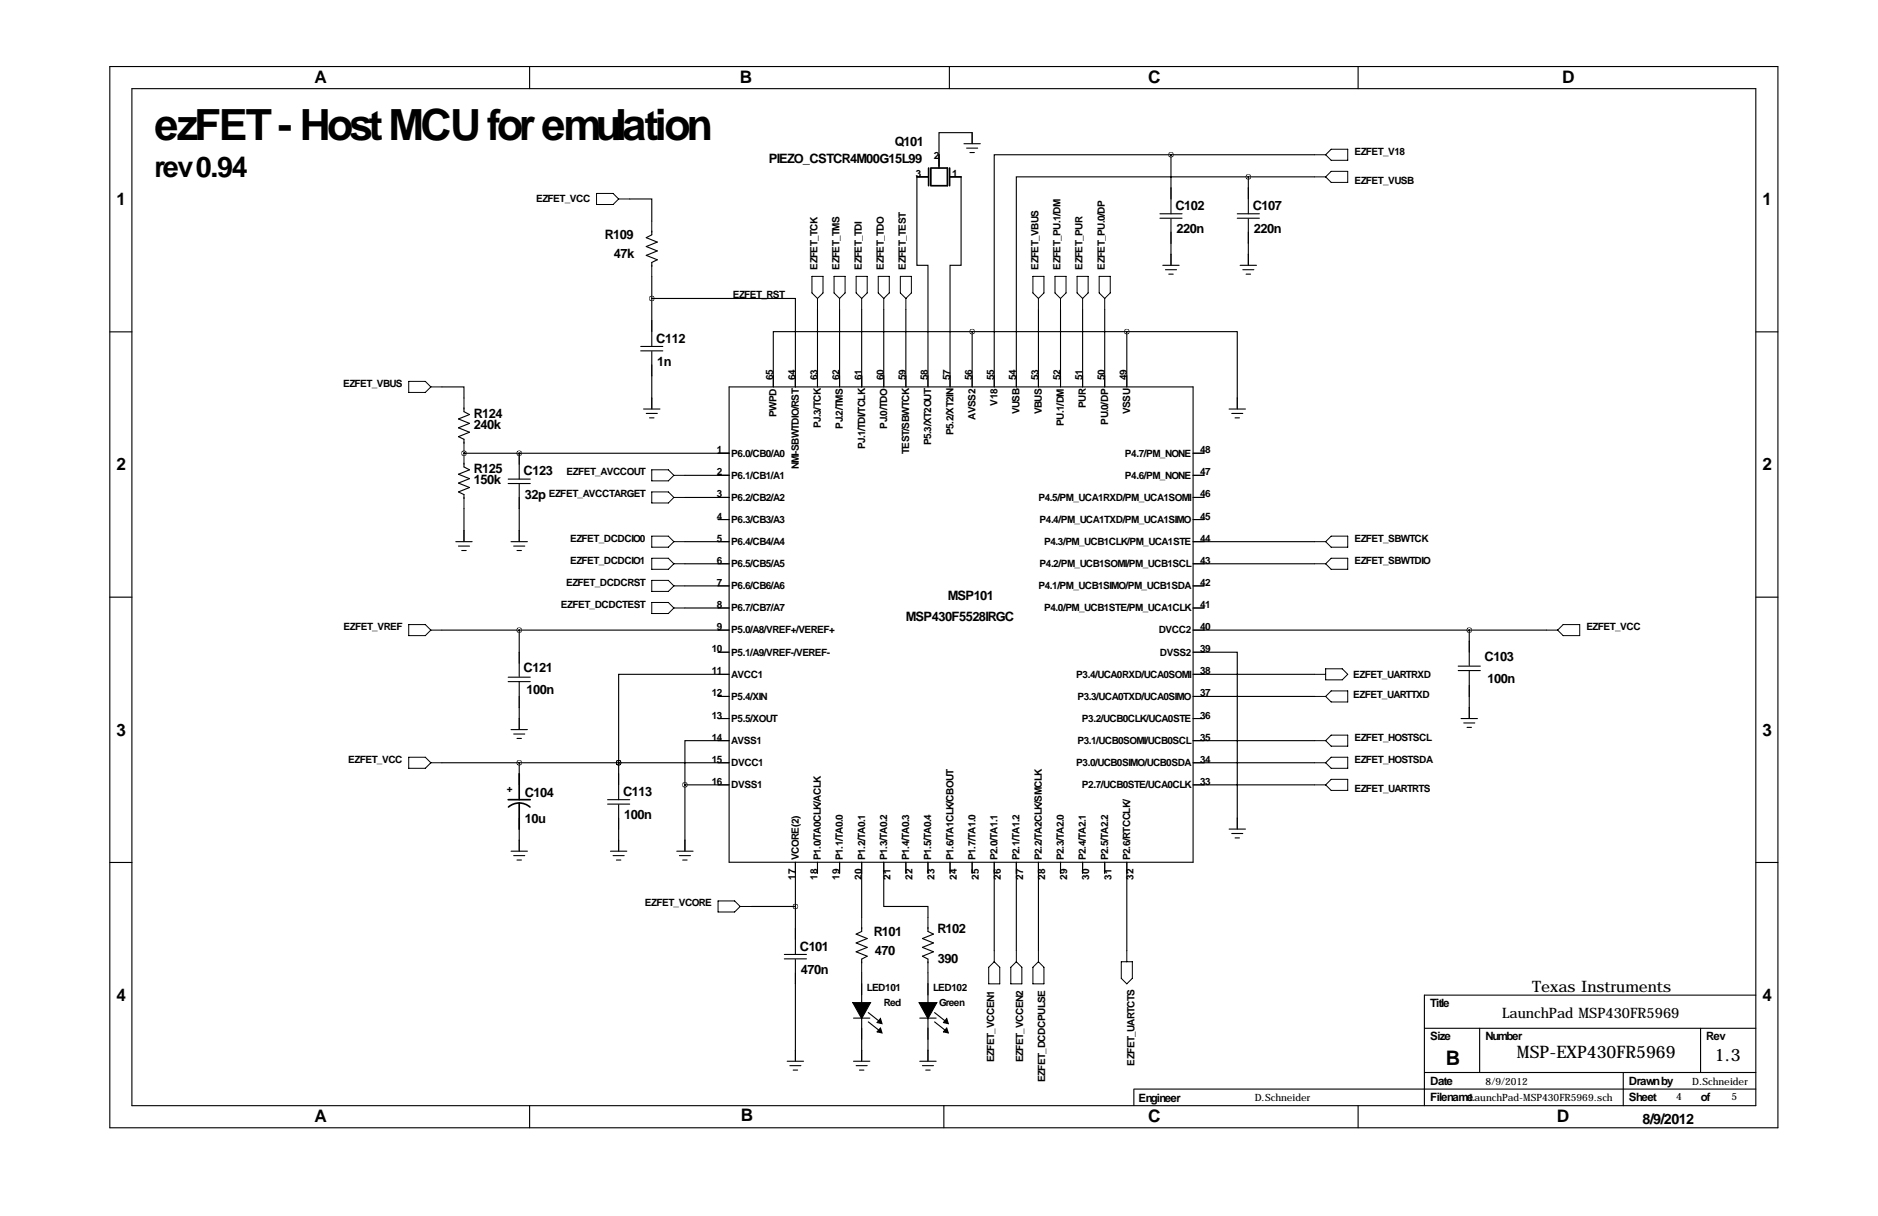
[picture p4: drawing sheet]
<svg xmlns="http://www.w3.org/2000/svg" width="432mm" height="279mm" viewBox="0 0 432 279" stroke-linecap="round" stroke-linejoin="round" font-family="sans-serif">
<g fill="none" stroke="#000" stroke-width=".25">
<path d="M25.2 15.3h383.6v243.8h-383.6zM121.8 15.3v5.1M218.3 15.3v5.1M312.3 15.3v5.1M30.3 20.4h373.4v233.7h-373.4zM221.6 33h3.8M222.2 34h2.6M223 35.1h1M223.5 32.9v-2.4h-7.6v5.1M269.2 35.6h-40.6v53.3M269.2 35.6v13.5M269.2 35.6h33.1"/>
<path d="M144.8 45.7h5.1v5.1M149.9 53.1v.8l-1.3 .7 2.5 1-2.5 1 2.5 1.1-2.5 1 2.5 1-1.2 .6v.9M210.8 40.6v20.4h2.6v27.9M221 40.6v20.4h-2.6v27.9M266.7 49.1h5.1M266.7 50.1h5.1M269.2 50.3v10.5M284.5 49.1h5.1M284.5 50.1h5.1M287 40.6h-53.3v48.3M287 40.6v8.5M287 50.3v10.5"/>
<path d="M287 40.6h15.3M25.2 76.3h5.1M147.3 79.6h5.1M149.9 68.6h33v20.3M149.9 63.5v16.1M188 71.1v17.8M193 71.1v17.8M198.1 71.1v17.8M203.2 71.1v17.8M208.3 71.1v17.8M223.5 76.2h-45.7v12.7M223.5 76.2v12.7"/>
<path d="M223.5 76.2h35.6M238.8 71.1v17.8M243.8 71.1v17.8M248.9 71.1v17.8M254 71.1v17.8M259.1 76.2h25.4v17.6M259.1 76.2v12.7M267.4 61h3.7M268 62h2.5M268.7 63h1M285.1 61h3.8M285.8 62h2.5"/>
<path d="M286.5 63h1M403.7 76.3h5.1M101.6 88.9h5.1v2.5M106.7 93.7v.9l1.2 .6-2.5 1.1 2.5 1-2.5 1 2.5 1-2.5 1 1.3 .6v1M147.3 80.6h5.1M148 94h3.7M148.6 95h2.5M149.4 96h1M149.9 80.8v13M167.6 88.9h106.7v109.2h-106.7zM282.6 94h3.8M283.2 95h2.6"/>
<path d="M284 96h1M106.7 104.1h.1M106.7 104.1h60.9M106.7 106.4v.9l1.2 .6-2.5 1.1 2.5 1-2.5 1 2.5 1-2.5 1 1.3 .6v1M106.7 116.8v7.5M116.8 110.1h5.1M116.8 111.1h5.1M119.4 104.1h.1M119.4 104.1v6M119.4 111.3v13M157.5 114.3h10.1M157.5 109.2h10.1"/>
<path d="M165.1 119.4h2.5M274.3 119.4h2.6M274.3 114.3h2.6M274.3 104.1h2.6M274.3 109.2h2.6M25.2 137.2h5.1M104.8 124.5h3.8M105.4 125.5h2.5M106.2 126.5h1M117.5 124.5h3.8M118.1 125.5h2.5M118.9 126.5h1"/>
<path d="M157.5 134.6h10.1M157.5 129.5h10.1M157.5 139.7h10.1M157.5 124.5h10.1M274.3 134.6h2.6M274.3 129.5h28M274.3 139.7h2.6M274.3 124.5h28M403.7 137.2h5.1M101.6 144.8h66M116.8 156.6h5.1M116.8 155.6h5.1"/>
<path d="M119.4 144.8v10.6M119.4 156.6v10.9M165.1 149.9h2.5M167.6 154.9h-25.4v20.4M274.3 149.9h10.2v40.4M274.3 144.8h81.3M274.3 154.9h28M335.3 154.1h5.1M335.3 153.1h5.1M337.8 144.8v8.1M337.8 154.1v10.8M101.6 175.3h66"/>
<path d="M117.5 167.6h3.8M118.1 168.7h2.5M118.9 169.7h1M119.4 175.3v2.5M142.2 175.3h.1M142.2 175.3v8.4M165.1 165.1h2.5M165.1 160h2.5M167.6 170.2h-10.1v10.1M274.3 175.3h28M274.3 165.1h2.6M274.3 160h28"/>
<path d="M274.3 170.2h28M335.9 165.1h3.8M336.5 166.1h2.6M337.3 167.1h1M25.2 198.2h5.1M117.5 195.6h3.8M118.1 196.6h2.5M118.9 197.6h1M119.4 190.5v4.9M139.7 183.7h5.1M139.7 184.8h5.1M140.4 195.6h3.7"/>
<path d="M141 196.6h2.5M141.7 197.6h1M142.2 184.9v10.5M155.6 195.6h3.8M156.2 196.6h2.5M157 197.6h1M157.5 180.3h10.1M157.5 180.3v15.1M182.9 198.1v21.2M188 198.1v2.6M193 198.1v2.6M198.1 198.1v12.7"/>
<path d="M203.2 198.1v10.2h10.2v2.5M208.3 198.1v2.6M213.4 198.1v2.6M218.4 198.1v2.6M223.5 198.1v2.6M228.6 198.1v20.3M233.7 198.1v20.3M238.8 198.1v20.3M243.8 198.1v2.6M248.9 198.1v2.6M254 198.1v2.6M259.1 198.1v20.3"/>
<path d="M274.3 180.3h28M282.6 190.5h3.8M283.2 191.5h2.6M284 192.5h1M403.7 198.2h5.1M172.7 208.3h10.2M180.3 219.3h5.1M198.1 213.1v.9l-1.3 .6 2.6 1-2.6 1.1 2.6 1-2.6 1 2.6 1-1.3 .7v.8M213.4 213.1v.9l1.2 .6-2.5 1 2.5 1.1-2.5 1 2.5 1-2.5 1 1.3 .7v.8M180.3 220.3h5.1M182.9 220.5v23.2M196.2 233.9h3.8"/>
<path d="M198.1 223.5v20.2M199.6 234.8l2.9 2.3M199.6 232.7l2.9 2.2M211.5 233.9h3.7M213.4 223.5v20.2M214.9 234.8l2.9 2.3M214.9 232.7l2.9 2.2M327.5 236.3h76.2M340.2 236.3v10.1M391 236.3v10.1M403.7 228.7h-76.2v25.4M121.8 254.1v5"/>
<path d="M181 243.8h3.8M181.6 244.9h2.5M182.4 245.9h1M196.2 243.8h3.8M196.8 244.9h2.6M197.6 245.9h1M211.5 243.8h3.7M212.1 244.9h2.5M212.9 245.9h1M217 254.1v5M260.7 250.2h143M260.7 250.3v3.7"/>
<path d="M312.3 254.1v5M327.5 246.4h76.2M373.2 246.4v7.7"/>
</g>
<g fill="none" stroke="#000" stroke-width=".23">
<path d="M215.9 35.6v2.5M223.5 30.5v2.5M302.3 35.6h2.5M304.8 35.6l1.3-1.3h3.8v2.5h-3.8zM306.1 39.4h3.8v2.5h-3.8l-1.3-1.3zM137.2 44.4h3.8l1.2 1.3-1.2 1.3h-3.8zM142.2 45.7h2.6M149.9 50.8v2.5M210.8 40.6h2.6M218.4 40.6h2.6M269.2 43.2v2.5M269.2 53.3v2.6"/>
<path d="M269.2 58.4v2.6M287 43.2v2.5M287 53.3v2.6M287 58.4v2.6M302.3 40.6h2.5M149.9 61v2.5M149.9 73.7v2.5M186.7 63.5h2.5v3.8l-1.2 1.3-1.3-1.3zM188 68.6v2.5M191.8 63.5h2.5v3.8l-1.3 1.3-1.2-1.3zM193 68.6v2.5M196.8 63.5h2.6v3.8l-1.3 1.3-1.3-1.3z"/>
<path d="M198.1 68.6v2.5M201.9 63.5h2.6v3.8l-1.3 1.3-1.3-1.3zM203.2 68.6v2.5M207 63.5h2.5v3.8l-1.2 1.3-1.3-1.3zM208.3 68.6v2.5M237.5 63.5h2.5v3.8l-1.2 1.3-1.3-1.3zM238.8 68.6v2.5M242.6 63.5h2.5v3.8l-1.3 1.3-1.2-1.3zM243.8 68.6v2.5M247.6 63.5h2.6v3.8l-1.3 1.3-1.3-1.3zM248.9 68.6v2.5M252.7 63.5h2.6v3.8l-1.3 1.3-1.3-1.3z"/>
<path d="M254 68.6v2.5M94 87.6h3.8l1.3 1.3-1.3 1.3h-3.8zM99.1 88.9h2.5M106.7 91.4v2.6M149.9 83.8v2.6M149.9 91.4v2.6M177.8 86.4v2.5M182.9 86.4v2.5M188 86.4v2.5M193 86.4v2.5M198.1 86.4v2.5M203.2 86.4v2.5"/>
<path d="M208.3 86.4v2.5M213.4 86.4v2.5M218.4 86.4v2.5M223.5 86.4v2.5M228.6 86.4v2.5M233.7 86.4v2.5M238.8 86.4v2.5M243.8 86.4v2.5M248.9 86.4v2.5M254 86.4v2.5M259.1 86.4v2.5M284.5 91.4v2.6"/>
<path d="M106.7 101.6v5.1M106.7 114.3v2.5M119.4 104.1v2.6M119.4 114.3v2.5M149.9 107.9h3.8l1.2 1.3-1.2 1.3h-3.8zM149.9 113h3.8l1.2 1.3-1.2 1.3h-3.8zM154.9 109.2h2.6M154.9 114.3h2.6M165.1 104.1h2.5M165.1 109.2h2.5M165.1 114.3h2.5M165.1 119.4h2.5"/>
<path d="M274.3 104.1h2.6M274.3 109.2h2.6M274.3 114.3h2.6M274.3 119.4h2.6M106.7 121.9v2.6M119.4 121.9v2.6M149.9 123.2h3.8l1.2 1.3-1.2 1.2h-3.8zM149.9 128.3h3.8l1.2 1.2-1.2 1.3h-3.8zM149.9 133.3h3.8l1.2 1.3-1.2 1.3h-3.8zM149.9 138.4h3.8l1.2 1.3-1.2 1.3h-3.8zM154.9 124.5h2.6M154.9 129.5h2.6"/>
<path d="M154.9 134.6h2.6M154.9 139.7h2.6M165.1 124.5h2.5M165.1 129.5h2.5M165.1 134.6h2.5M165.1 139.7h2.5M274.3 124.5h2.6M274.3 129.5h2.6M274.3 134.6h2.6M274.3 139.7h2.6M302.3 124.5h2.5M302.3 129.5h2.5"/>
<path d="M304.8 124.5l1.3-1.3h3.8v2.5h-3.8zM306.1 128.3h3.8v2.5h-3.8l-1.3-1.3zM94 143.5h3.8l1.3 1.3-1.3 1.2h-3.8zM99.1 144.8h2.5M119.4 149.9v2.5M165.1 144.8h2.5M165.1 149.9h2.5M165.1 154.9h2.5M274.3 144.8h2.6M274.3 149.9h2.6M274.3 154.9h2.6M302.3 154.9h2.5"/>
<path d="M304.8 153.7h3.8l1.3 1.2-1.3 1.3h-3.8zM306.1 158.8h3.8v2.5h-3.8l-1.3-1.3zM337.8 147.3v2.6M337.8 157.5v2.5M355.6 144.8h2.5M359.4 143.5h3.8v2.5h-3.8l-1.3-1.2zM94 174h3.8l1.3 1.3-1.3 1.2h-3.8zM99.1 175.3h2.5M119.4 160v2.6M119.4 165.1v2.5M119.4 177.8v2.5M142.2 177.8v2.5"/>
<path d="M165.1 160h2.5M165.1 165.1h2.5M165.1 170.2h2.5M165.1 175.3h2.5M274.3 160h2.6M274.3 165.1h2.6M274.3 170.2h2.6M274.3 175.3h2.6M302.3 160h2.5M302.3 170.2h2.5M302.3 175.3h2.5M304.8 175.3l1.3-1.3h3.8v2.5h-3.8z"/>
<path d="M306.1 168.9h3.8v2.5h-3.8l-1.3-1.2zM306.1 179.1h3.8v2.5h-3.8l-1.3-1.3zM337.8 162.6v2.5M119.4 188v2.5M119.4 193v2.6M142.2 188v2.5M142.2 193v2.6M157.5 193v2.6M165.1 180.3h2.5M182.9 198.1v2.6M188 198.1v2.6M193 198.1v2.6"/>
<path d="M198.1 198.1v2.6M203.2 198.1v2.6M208.3 198.1v2.6M213.4 198.1v2.6M218.4 198.1v2.6M223.5 198.1v2.6M228.6 198.1v2.6M233.7 198.1v2.6M238.8 198.1v2.6M243.8 198.1v2.6M248.9 198.1v2.6M254 198.1v2.6"/>
<path d="M259.1 198.1v2.6M274.3 180.3h2.6M284.5 188v2.5M302.3 180.3h2.5M165.1 207h3.8l1.3 1.3-1.3 1.2h-3.8zM170.2 208.3h2.5M182.9 213.4v2.5M198.1 210.8v2.6M213.4 210.8v2.6M228.6 218.4v2.6M233.7 218.4v2.6M238.8 218.4v2.6"/>
<path d="M259.1 218.4v2.6M182.9 223.5v2.6M198.1 221v2.5M198.1 226.1v2.5M198.1 236.2v2.6M213.4 221v2.5M213.4 226.1v2.5M213.4 236.2v2.6M228.6 221l1.3 1.2v3.9h-2.6v-3.9zM232.4 222.2l1.3-1.2 1.2 1.2v3.9h-2.5zM238.8 221l1.2 1.2v3.9h-2.5v-3.9zM257.8 221h2.5v3.8l-1.2 1.3-1.3-1.3z"/>
<path d="M182.9 241.3v2.5M198.1 241.3v2.5M213.4 241.3v2.5"/>
</g>
<path d="M196.1 230.4h4.1l-2.1 3.6zM202.4 234l.4 1.2-1.1-.3zM202.4 236.2l.4 1.1-1.1-.2zM211.3 230.4h4.1l-2 3.6zM217.7 234l.3 1.2-1.1-.3zM217.7 236.2l.3 1.1-1.1-.2z" fill="#000" stroke="#000" stroke-width=".25"/>
<path d="M213.5 38.6v4.1M214 38.6v4.1M214.1 38.6h3.7v4.1h-3.7M215.9 35.6v3M218.3 38.6v4.1M210.8 40.6h2.6M218.4 40.6h2.6M119.4 177.8v5.9M116.8 183.7h5.1M116.9 185.4a3.8 3.8 0 0 1 5 0M119.4 184.5v6" fill="none" stroke="#000" stroke-width=".38"/>
<path d="M157.4 180.3a.05 .05 0 0 0 .1 0 .05 .05 0 0 0-.1 0zM259 76.2a.05 .05 0 0 0 .1 0 .05 .05 0 0 0-.1 0zM223.5 76.2a.05 .05 0 0 0 .1 0 .05 .05 0 0 0-.1 0zM149.8 68.6a.05 .05 0 0 0 .1 0 .05 .05 0 0 0-.1 0zM142.2 175.3a.05 .05 0 0 0 .1 0 .05 .05 0 0 0-.1 0zM106.6 104.1a.05 .05 0 0 0 .1 0 .05 .05 0 0 0-.1 0zM119.3 104.1a.05 .05 0 0 0 .1 0 .05 .05 0 0 0-.1 0zM337.8 144.8a.05 .05 0 0 0 .1 0 .05 .05 0 0 0-.1 0zM269.2 35.6a.05 .05 0 0 0 .1 0 .05 .05 0 0 0-.1 0zM287 40.6a.05 .05 0 0 0 .1 0 .05 .05 0 0 0-.1 0zM119.3 144.8a.05 .05 0 0 0 .1 0 .05 .05 0 0 0-.1 0zM182.8 208.3a.05 .05 0 0 0 .1 0 .05 .05 0 0 0-.1 0zM119.3 175.3a.05 .05 0 0 0 .1 0 .05 .05 0 0 0-.1 0zM142.2 175.3a.05 .05 0 0 0 .1 0 .05 .05 0 0 0-.1 0z" fill="#000" stroke="#000" stroke-width="1.1"/>
<text font-size="9.9" x="35.6" y="32.3">ezFET - Host MCU for emulation</text>
<text font-size="6.6" x="35.6" y="40.6">rev 0.94</text>
<text font-size="4.6" x="332.5" y="244.8">B</text>
<g font-size="4">
<text x="72.3" y="19.2">A</text>
<text x="170.1" y="19.2">B</text>
<text x="264" y="19.2">C</text>
<text x="359.2" y="19.2">D</text>
<text x="26.8" y="47.1">1</text>
<text x="405.3" y="47.1">1</text>
<text x="26.8" y="108.1">2</text>
<text x="405.3" y="108.1">2</text>
<text x="26.8" y="169">3</text>
<text x="405.3" y="169">3</text>
<text x="26.8" y="230">4</text>
<text x="405.3" y="230">4</text>
<text x="348.8" y="243.2">MSP-EXP430FR5969</text>
<text x="394.3" y="243.7">1.3</text>
<text x="72.3" y="257.9">A</text>
<text x="170.3" y="257.6">B</text>
<text x="264" y="257.9">C</text>
<text x="357.9" y="257.9">D</text>
</g>
<text font-size="3.6" x="352.3" y="227.8">Texas Instruments</text>
<g font-size="3.3">
<text x="345.4" y="233.8">LaunchPad MSP430FR5969</text>
<text x="377.7" y="258.1">8/9/2012</text>
</g>
<g font-size="3">
<text x="205.7" y="33.5">Q101</text>
<text x="176.8" y="37.3">PIEZO_CSTCR4M00G15L99</text>
<text x="270.3" y="48.3">C102</text>
<text x="270.5" y="53.6">220n</text>
<text x="288" y="48.3">C107</text>
<text x="288.3" y="53.6">220n</text>
<text x="139.1" y="54.9">R109</text>
<text x="141.1" y="59.2">47k</text>
<text x="150.9" y="78.7">C112</text>
<text x="151.1" y="84.1">1n</text>
<text x="109" y="96">R124</text>
<text x="109" y="98.6">240k</text>
<text x="109" y="108.7">R125</text>
<text x="109" y="111.3">150k</text>
<text x="120.4" y="109.2">C123</text>
<text x="120.6" y="114.6">32p</text>
<text x="217.9" y="137.9">MSP101</text>
<text x="208.3" y="142.7">MSP430F5528IRGC</text>
<text x="120.4" y="154.4">C121</text>
<text x="341.4" y="151.8">C103</text>
<text x="121.1" y="159.5">100n</text>
<text x="342" y="156.9">100n</text>
<text x="120.6" y="183.1">C104</text>
<text x="143.3" y="182.9">C113</text>
<text x="120.6" y="189.2">10u</text>
<text x="143.5" y="188.2">100n</text>
<text x="200.9" y="215.1">R101</text>
<text x="215.5" y="214.3">R102</text>
<text x="183.9" y="218.4">C101</text>
<text x="201.2" y="219.4">470</text>
<text x="215.6" y="221.2">390</text>
<text x="184.1" y="223.8">470n</text>
</g>
<g font-size="2.6">
<text x="328.8" y="231.4">Title</text>
<text x="328.8" y="239">Size</text>
<text x="341.5" y="239">Number</text>
<text x="392.3" y="239">Rev</text>
<text x="328.8" y="249.2">Date</text>
<text x="374.5" y="249.2">Drawn by</text>
<text x="261.8" y="253.2">Engineer</text>
<text x="328.8" y="253">Filename</text>
<text x="374.5" y="253">Sheet</text>
<text x="391.1" y="253">of</text>
</g>
<g font-size="2.3">
<text x="311.4" y="35.6">EZFET_V18</text>
<text x="210.5" y="40.6">3</text>
<text x="214.7" y="36.5">2</text>
<text x="218.9" y="40.6">1</text>
<text x="123.2" y="46.5">EZFET_VCC</text>
<text x="311.4" y="42.2">EZFET_VUSB</text>
<text x="188" y="62" transform="rotate(-90 188 62)">EZFET_TCK</text>
<text x="193" y="62" transform="rotate(-90 193 62)">EZFET_TMS</text>
<text x="198.1" y="62" transform="rotate(-90 198.1 62)">EZFET_TDI</text>
<text x="203.2" y="62" transform="rotate(-90 203.2 62)">EZFET_TDO</text>
<text x="208.3" y="62" transform="rotate(-90 208.3 62)">EZFET_TEST</text>
<text x="238.8" y="62" transform="rotate(-90 238.8 62)">EZFET_VBUS</text>
<text x="243.8" y="62" transform="rotate(-90 243.8 62)">EZFET_PU.1/DM</text>
<text x="248.9" y="62" transform="rotate(-90 248.9 62)">EZFET_PUR</text>
<text x="254" y="62" transform="rotate(-90 254 62)">EZFET_PU.0/DP</text>
<text x="168.5" y="68.6">EZFET_RST</text>
<text x="78.9" y="88.9">EZFET_VBUS</text>
<text x="177.8" y="87.3" transform="rotate(-90 177.8 87.3)">65</text>
<text x="182.9" y="87.3" transform="rotate(-90 182.9 87.3)">64</text>
<text x="188" y="87.3" transform="rotate(-90 188 87.3)">63</text>
<text x="193" y="87.3" transform="rotate(-90 193 87.3)">62</text>
<text x="198.1" y="87.3" transform="rotate(-90 198.1 87.3)">61</text>
<text x="203.2" y="87.3" transform="rotate(-90 203.2 87.3)">60</text>
<text x="208.3" y="87.3" transform="rotate(-90 208.3 87.3)">59</text>
<text x="213.4" y="87.3" transform="rotate(-90 213.4 87.3)">58</text>
<text x="218.4" y="87.3" transform="rotate(-90 218.4 87.3)">57</text>
<text x="223.5" y="87.3" transform="rotate(-90 223.5 87.3)">56</text>
<text x="228.6" y="87.3" transform="rotate(-90 228.6 87.3)">55</text>
<text x="233.7" y="87.3" transform="rotate(-90 233.7 87.3)">54</text>
<text x="238.8" y="87.3" transform="rotate(-90 238.8 87.3)">53</text>
<text x="243.8" y="87.3" transform="rotate(-90 243.8 87.3)">52</text>
<text x="248.9" y="87.3" transform="rotate(-90 248.9 87.3)">51</text>
<text x="254" y="87.3" transform="rotate(-90 254 87.3)">50</text>
<text x="259.1" y="87.3" transform="rotate(-90 259.1 87.3)">49</text>
<text x="178.6" y="95.9" transform="rotate(-90 178.6 95.9)">PWPD</text>
<text x="229.4" y="93.2" transform="rotate(-90 229.4 93.2)">V18</text>
<text x="234.4" y="95.2" transform="rotate(-90 234.4 95.2)">VUSB</text>
<text x="239.5" y="95.2" transform="rotate(-90 239.5 95.2)">VBUS</text>
<text x="249.7" y="93.8" transform="rotate(-90 249.7 93.8)">PUR</text>
<text x="259.8" y="95.2" transform="rotate(-90 259.8 95.2)">VSSU</text>
<text x="188.7" y="98.4" transform="rotate(-90 188.7 98.4)">PJ.3/TCK</text>
<text x="193.8" y="98.5" transform="rotate(-90 193.8 98.5)">PJ.2/TMS</text>
<text x="204" y="98.5" transform="rotate(-90 204 98.5)">PJ.0/TDO</text>
<text x="219.2" y="99.9" transform="rotate(-90 219.2 99.9)">P5.2/XT2IN</text>
<text x="224.3" y="96.4" transform="rotate(-90 224.3 96.4)">AVSS2</text>
<text x="244.6" y="97.8" transform="rotate(-90 244.6 97.8)">PU.1/DM</text>
<text x="254.8" y="97.6" transform="rotate(-90 254.8 97.6)">PU.0/DP</text>
<text x="164.8" y="104.1">1</text>
<text x="168.1" y="104.9">P6.0/CB0/A0</text>
<text x="183.6" y="107.9" transform="rotate(-90 183.6 107.9)">NMI-SBWTDIO/RST</text>
<text x="198.9" y="103.2" transform="rotate(-90 198.9 103.2)">PJ.1/TDI/TCLK</text>
<text x="209" y="104.3" transform="rotate(-90 209 104.3)">TEST/SBWTCK</text>
<text x="214.1" y="102.3" transform="rotate(-90 214.1 102.3)">P5.3/XT2OUT</text>
<text x="258.7" y="104.9">P4.7/PM_NONE</text>
<text x="275.9" y="104.1">48</text>
<text x="130.3" y="109.2">EZFET_AVCCOUT</text>
<text x="164.8" y="109.2">2</text>
<text x="168.1" y="110">P6.1/CB1/A1</text>
<text x="258.7" y="110">P4.6/PM_NONE</text>
<text x="275.9" y="109.2">47</text>
<text x="126.2" y="114.3">EZFET_AVCCTARGET</text>
<text x="164.8" y="114.3">3</text>
<text x="164.8" y="119.4">4</text>
<text x="168.1" y="115.1">P6.2/CB2/A2</text>
<text x="238.8" y="115.1">P4.5/PM_UCA1RXD/PM_UCA1SOMI</text>
<text x="275.9" y="119.4">45</text>
<text x="275.9" y="114.3">46</text>
<text x="131.1" y="124.5">EZFET_DCDCIO0</text>
<text x="164.8" y="124.5">5</text>
<text x="168.1" y="120.1">P6.3/CB3/A3</text>
<text x="168.1" y="125.2">P6.4/CB4/A4</text>
<text x="239" y="120.1">P4.4/PM_UCA1TXD/PM_UCA1SIMO</text>
<text x="240.1" y="125.2">P4.3/PM_UCB1CLK/PM_UCA1STE</text>
<text x="275.9" y="124.5">44</text>
<text x="311.4" y="124.5">EZFET_SBWTCK</text>
<text x="131.1" y="129.5">EZFET_DCDCIO1</text>
<text x="164.8" y="129.5">6</text>
<text x="168.1" y="130.3">P6.5/CB5/A5</text>
<text x="239" y="130.3">P4.2/PM_UCB1SOMI/PM_UCB1SCL</text>
<text x="275.9" y="129.5">43</text>
<text x="311.4" y="129.5">EZFET_SBWTDIO</text>
<text x="130.1" y="134.6">EZFET_DCDCRST</text>
<text x="164.8" y="134.6">7</text>
<text x="168.1" y="135.4">P6.6/CB6/A6</text>
<text x="238.8" y="135.4">P4.1/PM_UCB1SIMO/PM_UCB1SDA</text>
<text x="275.9" y="134.6">42</text>
<text x="129" y="139.7">EZFET_DCDCTEST</text>
<text x="164.8" y="139.7">8</text>
<text x="168.1" y="140.5">P6.7/CB7/A7</text>
<text x="240.1" y="140.5">P4.0/PM_UCB1STE/PM_UCA1CLK</text>
<text x="275.9" y="139.7">41</text>
<text x="79" y="144.8">EZFET_VREF</text>
<text x="163.6" y="149.9">10</text>
<text x="164.8" y="144.8">9</text>
<text x="168.1" y="145.5">P5.0/A8/VREF+/VEREF+</text>
<text x="266.4" y="145.5">DVCC2</text>
<text x="275.9" y="149.9">39</text>
<text x="275.9" y="144.8">40</text>
<text x="364.7" y="144.8">EZFET_VCC</text>
<text x="163.6" y="154.9">11</text>
<text x="168.1" y="150.6">P5.1/A9/VREF-/VEREF-</text>
<text x="168.1" y="155.7">AVCC1</text>
<text x="247.5" y="155.7">P3.4/UCA0RXD/UCA0SOMI</text>
<text x="266.7" y="150.6">DVSS2</text>
<text x="275.9" y="154.9">38</text>
<text x="311.1" y="155.7">EZFET_UARTRXD</text>
<text x="163.6" y="160">12</text>
<text x="168.1" y="160.8">P5.4/XIN</text>
<text x="247.7" y="160.8">P3.3/UCA0TXD/UCA0SIMO</text>
<text x="275.9" y="160">37</text>
<text x="311.1" y="160.3">EZFET_UARTTXD</text>
<text x="163.6" y="165.1">13</text>
<text x="168.1" y="165.9">P5.5/XOUT</text>
<text x="248.8" y="165.9">P3.2/UCB0CLK/UCA0STE</text>
<text x="275.9" y="165.1">36</text>
<text x="163.6" y="170.2">14</text>
<text x="168.1" y="170.9">AVSS1</text>
<text x="247.7" y="170.9">P3.1/UCB0SOMI/UCB0SCL</text>
<text x="275.9" y="170.2">35</text>
<text x="311.4" y="170.2">EZFET_HOSTSCL</text>
<text x="80.1" y="175.3">EZFET_VCC</text>
<text x="163.6" y="175.3">15</text>
<text x="168.1" y="176">DVCC1</text>
<text x="247.5" y="176">P3.0/UCB0SIMO/UCB0SDA</text>
<text x="275.9" y="175.3">34</text>
<text x="311.4" y="175.3">EZFET_HOSTSDA</text>
<text x="116.5" y="181.9">+</text>
<text x="163.6" y="180.3">16</text>
<text x="168.1" y="181.1">DVSS1</text>
<text x="248.8" y="181.1">P2.7/UCB0STE/UCA0CLK</text>
<text x="275.9" y="180.3">33</text>
<text x="311.4" y="181.9">EZFET_UARTRTS</text>
<text x="183.6" y="197.6" transform="rotate(-90 183.6 197.6)">VCORE(2)</text>
<text x="188.7" y="197.6" transform="rotate(-90 188.7 197.6)">P1.0/TA0CLK/ACLK</text>
<text x="193.8" y="197.6" transform="rotate(-90 193.8 197.6)">P1.1/TA0.0</text>
<text x="198.9" y="197.6" transform="rotate(-90 198.9 197.6)">P1.2/TA0.1</text>
<text x="204" y="197.6" transform="rotate(-90 204 197.6)">P1.3/TA0.2</text>
<text x="209" y="197.6" transform="rotate(-90 209 197.6)">P1.4/TA0.3</text>
<text x="214.1" y="197.6" transform="rotate(-90 214.1 197.6)">P1.5/TA0.4</text>
<text x="219.2" y="197.6" transform="rotate(-90 219.2 197.6)">P1.6/TA1CLK/CBOUT</text>
<text x="224.3" y="197.6" transform="rotate(-90 224.3 197.6)">P1.7/TA1.0</text>
<text x="229.4" y="197.6" transform="rotate(-90 229.4 197.6)">P2.0/TA1.1</text>
<text x="234.4" y="197.6" transform="rotate(-90 234.4 197.6)">P2.1/TA1.2</text>
<text x="239.5" y="197.6" transform="rotate(-90 239.5 197.6)">P2.2/TA2CLK/SMCLK</text>
<text x="244.6" y="197.6" transform="rotate(-90 244.6 197.6)">P2.3/TA2.0</text>
<text x="249.7" y="197.6" transform="rotate(-90 249.7 197.6)">P2.4/TA2.1</text>
<text x="254.8" y="197.6" transform="rotate(-90 254.8 197.6)">P2.5/TA2.2</text>
<text x="259.8" y="197.6" transform="rotate(-90 259.8 197.6)">P2.6/RTCCLK/</text>
<text x="182.9" y="202.1" transform="rotate(-90 182.9 202.1)">17</text>
<text x="188" y="202.1" transform="rotate(-90 188 202.1)">18</text>
<text x="193" y="202.1" transform="rotate(-90 193 202.1)">19</text>
<text x="198.1" y="202.1" transform="rotate(-90 198.1 202.1)">20</text>
<text x="204.7" y="202.1" transform="rotate(-90 204.7 202.1)">21</text>
<text x="209.8" y="202.1" transform="rotate(-90 209.8 202.1)">22</text>
<text x="214.9" y="202.1" transform="rotate(-90 214.9 202.1)">23</text>
<text x="220" y="202.1" transform="rotate(-90 220 202.1)">24</text>
<text x="225.1" y="202.1" transform="rotate(-90 225.1 202.1)">25</text>
<text x="230.1" y="202.1" transform="rotate(-90 230.1 202.1)">26</text>
<text x="235.2" y="202.1" transform="rotate(-90 235.2 202.1)">27</text>
<text x="240.3" y="202.1" transform="rotate(-90 240.3 202.1)">28</text>
<text x="245.4" y="202.1" transform="rotate(-90 245.4 202.1)">29</text>
<text x="250.5" y="202.1" transform="rotate(-90 250.5 202.1)">30</text>
<text x="255.5" y="202.1" transform="rotate(-90 255.5 202.1)">31</text>
<text x="260.6" y="202.1" transform="rotate(-90 260.6 202.1)">32</text>
<text x="148.3" y="208.3">EZFET_VCORE</text>
<text x="199.3" y="227.6">LED101</text>
<text x="214.6" y="227.6">LED102</text>
<text x="203.2" y="231.1">Red</text>
<text x="215.9" y="231.1">Green</text>
<text x="228.6" y="244.1" transform="rotate(-90 228.6 244.1)">EZFET_VCCEN1</text>
<text x="235.2" y="244.1" transform="rotate(-90 235.2 244.1)">EZFET_VCCEN2</text>
<text x="260.9" y="244.9" transform="rotate(-90 260.9 244.9)">EZFET_UARTCTS</text>
<text x="240.3" y="248.7" transform="rotate(-90 240.3 248.7)">EZFET_DCDCPULSE</text>
<text x="341.6" y="249.2">8/9/2012</text>
<text x="389.1" y="249.2">D.Schneider</text>
<text x="288.5" y="253">D.Schneider</text>
<text x="337.9" y="253">LaunchPad-MSP430FR5969.sch</text>
<text x="385.4" y="252.8">4</text>
<text x="398.1" y="252.8">5</text>
</g>
</svg>
